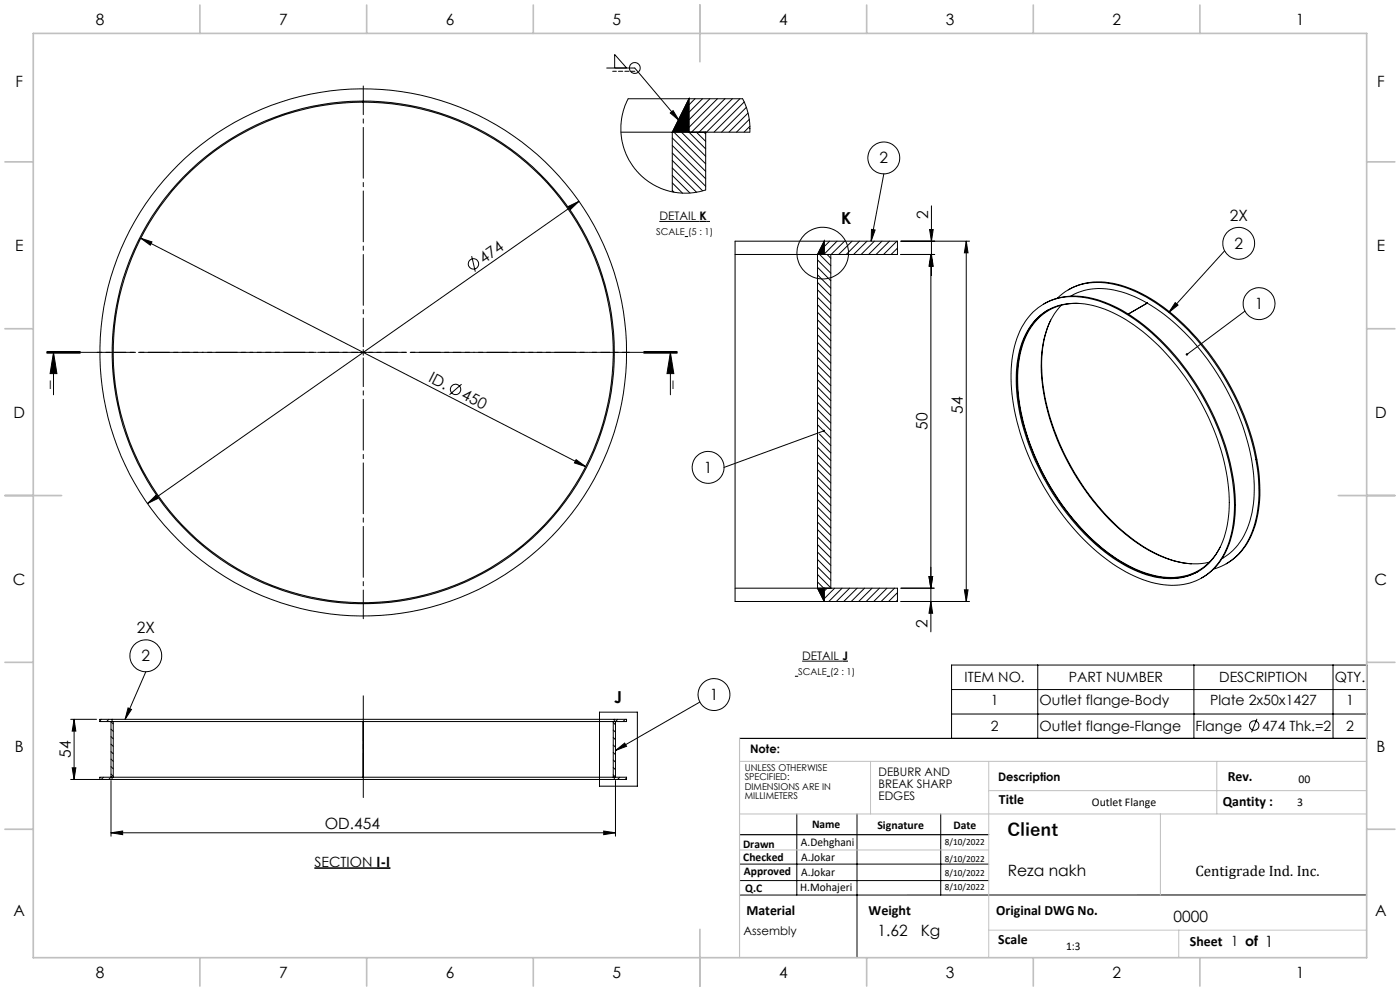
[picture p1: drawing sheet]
<svg xmlns="http://www.w3.org/2000/svg" width="420mm" height="297mm" viewBox="0 0 420 297" stroke-linecap="round" stroke-linejoin="round" font-family="sans-serif">
<g fill="none" stroke="#000" stroke-width=".3">
<path d="M108.9 30.3v.3M182 20.4h8.4l13.4 15.8M184.4 20.4v-4.1l3.6 4.1M186.3 39.6h15.4M201.1 33.9l.8-.7 1.9 3zM201.7 39.6v17.9M202.2 39.6l9.5 9.5M204.4 39.6l7.3 7.2M206.7 29.6v10h-5zM206.7 29.6l-5 10M206.7 29.6h16.1l1 2.2 .7 2.4 .4 2.8v2.6h-23.2M206.7 29.6h-18.2l-1.5 3.7-.7 4.2v2.5l.4 2.5 .5 2.1 1.1 2.6 2 3.1 2.2 2.5 2.5 1.9 3.1 1.7 3.2 1 3.3 .5 3.5-.2 3.6-.8v-17.3"/>
<path d="M206.7 29.6v10l5 5M208.5 29.6l-1.8 1.8M208.9 39.6l2.8 2.8M210.7 29.6l-4 4.1M211.2 39.6l.5 .5M213 29.6l-6.3 6.3M215.2 29.6l-8.5 8.6M217.5 29.6l-10 10M219.7 29.6l-10 10M222 29.6l-10.1 10M223.3 30.5l-9.1 9.1M223.9 32.2l-7.4 7.4"/>
<path d="M224.4 33.9l-5.7 5.7M224.8 35.8l-3.9 3.8M225 37.8l-1.8 1.8M201.7 57.1l.5 .5M201.7 54.8l3.1 3.1M201.7 52.6l5.3 5.3M201.7 50.3l7.3 7.3M201.7 48.1l9.1 9.1M201.7 45.9l10 9.9M201.7 43.6l10 10M201.7 41.3l10 10.1M265.1 52.1l-3.8 20.2"/>
<path d="M42.2 71.4l3.4 1.1-.5 1zM42.2 71.4l133.5 68.4M141.5 76.8l1.1 4.6M170.5 61.9l3.2-1.6-2.6 2.5zM173.7 60.3l-129.5 90.6M197.8 66.4h12M205.4 70.9h1M212 66.4h1M220.5 76.3h24.8M245.3 77.9l3.9 4M245.3 76.3v100M245.9 76.3l3.3 3.3"/>
<path d="M247.3 72.3h-26.8v108h26.8M247.3 72.3h21.9v4h-23.9M247.3 72.3v4M247.3 72.3v4h-2zM247.3 72.3l-2 4M248.1 76.3l1.1 1.1M248.9 72.3l-1.6 1.6M249.2 76.3v100M251.1 72.3l-3.8 3.9M253.4 72.3l-4.1 4M255.6 72.3l-4 4M257.8 72.3l-3.9 4"/>
<path d="M260.1 72.3l-4 4M261.4 68.8l1.1 .1-1.2 3.4zM262.3 72.3l-4 4M264.6 72.3l-4 4M266.8 72.3l-4 4M269.1 72.3l-4 4M269.2 74.4l-1.9 1.9M270.3 72.3h20.6M270.3 76.3h10.1M278.9 68.8h1.1l-.6 3.5zM279.3 76.3v113.1M279.3 76.3l.5 3.5h-1.1z"/>
<path d="M279.4 61.7v20.9M279.4 76.3l.6 3.5h-1.1zM289.9 72.3v108M289.9 72.3l.5 3.5h-1.1zM367.4 75.2l-16.8 18.5M245.3 98.1l3.9 4M245.3 95.8l3.9 4M245.3 93.6l3.9 4M245.3 91.3l3.9 4.1M245.3 89.1l3.9 4M245.3 86.9l3.9 4M245.3 84.6l3.9 4"/>
<path d="M245.3 82.4l3.9 4M245.3 80.1l3.9 4M309.8 93.6a18 18 0 0 1 17.8-4 49 49 0 0 1 23.9 16.2 75.6 75.6 0 0 1 18.7 42.7 30.9 30.9 0 0 1-4.6 20.2 17.5 17.5 0 0 1-18.9 6.1 47 47 0 0 1-22.8-14.4 76.3 76.3 0 0 1-20.4-43.8 31.7 31.7 0 0 1 4.2-20.5zM310.7 95.8a16.9 16.9 0 0 1 17.1-4.3 47.2 47.2 0 0 1 23.3 15.9 72.3 72.3 0 0 1 17.6 40.2 29.1 29.1 0 0 1-4.7 19.6 16.7 16.7 0 0 1-17.5 5.7 45.5 45.5 0 0 1-22.3-14.1 72 72 0 0 1-19.3-42.9 27.9 27.9 0 0 1 5.1-19.2zM313.1 91.1a19.8 19.8 0 0 1 17.3-.9 53.3 53.3 0 0 1 22.5 16.8 75.6 75.6 0 0 1 17.6 41.3 30.9 30.9 0 0 1-4.6 20.2 16.6 16.6 0 0 1-5.4 4.7M314.4 92.9a19.7 19.7 0 0 0-8.8 14.4 55.4 55.4 0 0 0 5.3 30.8 69.2 69.2 0 0 0 25.9 30.6 25.8 25.8 0 0 0 18.9 4.1l3.9-1.6M315.2 95.9a38.2 38.2 0 0 0-1.3 24.9 73.9 73.9 0 0 0 26.4 41.1 34 34 0 0 0 17.1 7.1M317.2 89.4a17.8 17.8 0 0 1 17.7-4 48.1 48.1 0 0 1 22.7 14.8 75.9 75.9 0 0 1 20 43.9 30.8 30.8 0 0 1-4.6 20.3 16.5 16.5 0 0 1-8.9 6.2M318.4 91.5a24.1 24.1 0 0 0-6 17 65.4 65.4 0 0 0 11.5 36 60.1 60.1 0 0 0 23.4 21.8 23.3 23.3 0 0 0 15.6 2.1M320.5 86.9a20 20 0 0 1 17.1-1 53.9 53.9 0 0 1 23.7 18.1 74 74 0 0 1 16.6 41.5 28.5 28.5 0 0 1-5.3 19.6l-2.3 2.2-2.4 1.7M321.2 88.8a19.4 19.4 0 0 1 16.7-.9l2.5 1 3.8 1.9M323.9 90.9a16.4 16.4 0 0 0-17.1 12.5 44.8 44.8 0 0 0 1.1 26.2 71.8 71.8 0 0 0 27.3 38 28.1 28.1 0 0 0 19.2 5.2 15.7 15.7 0 0 0 11.6-8.8"/>
<path d="M344.2 90.8a69 69 0 0 1 26.8 32.2 54.2 54.2 0 0 1 4.6 30.7 19.3 19.3 0 0 1-9 13.7M344.2 90.8l-5.7 3.3M344.2 90.8v.1M352.6 90.7l.8 .7-2.8 2.3zM373.5 93.2l-17.4 13M14.1 105.8h10zM14.1 105.6h10M14.1 105.3h10M16.1 105.6l1 6.4h-2.1zM16.1 105.6v12.7M108.1 105.6h1.7M109 104.8v1.7"/>
<path d="M138.5 115.1l-3.6 3.2M193.1 105.6h10M193.1 105.3h10M193.1 105.8h10M201.1 105.6l1 6.4h-2zM201.1 105.6v12.7M245.3 118.3l3.9 4M245.3 116l3.9 4M245.3 113.8l3.9 4M245.3 111.5l3.9 4.1M245.3 109.3l3.9 4M245.3 107.1l3.9 4"/>
<path d="M245.3 104.8l3.9 4M245.3 102.6l3.9 4M245.3 100.3l3.9 4M172.8 137.8l2.9 2-3.4-1.1zM245.3 138.5l3.9 4M245.3 136.2l3.9 4.1M245.3 134l3.9 4M245.3 131.8l3.9 3.9M245.3 127.3l1.4 1.5M245.3 125l3.9 4M245.3 122.8l3.9 4M245.3 120.5l3.9 4"/>
<path d="M245.9 130.1l3.3 3.4M249.2 131.3l-2.1-2.2-29.9 11M44.2 150.9l2.6-2.5 .6 1zM245.3 158.7l3.9 4M245.3 156.5l3.9 3.9M245.3 154.2l3.9 4M245.3 152l3.9 4M245.3 149.7l3.9 4M245.3 147.5l3.9 4M245.3 145.2l3.9 4M245.3 143l3.9 4M245.3 140.8l3.9 3.9"/>
<path d="M220.5 176.3h24.8M245.3 174.4l1.8 1.9M245.3 172.2l3.9 4M245.3 169.9l3.9 4M245.3 167.7l3.9 4M245.3 165.4l3.9 4M245.3 163.2l3.9 4M245.3 160.9l3.9 4.1M245.3 176.3h2v4zM245.3 176.3l2 4M245.3 176.3h23.9v4h-21.9M247.3 176.3v4"/>
<path d="M248.1 176.3l-.8 .9M250.4 176.3l-3.1 3.1M252.6 176.3l-4 4M254.9 176.3l-4 4M257.1 176.3l-4 4M259.4 176.3l-4 4M261.6 176.3l-4 4M263.8 176.3l-3.9 4M266.1 176.3l-4 4M268.4 176.3l-4.1 4M269.2 177.6l-2.6 2.7M269.2 179.9l-.3 .4"/>
<path d="M270.3 176.3h9.9M278.7 172.8h1.1l-.5 3.5zM289.3 176.8h1.1l-.5 3.5zM240.7 198.2h12M270.3 180.3h20.6M279.3 180.3l.5 3.5h-1.1zM285.5 199.3h124.6v22h-124.6zM311.3 199.3v22M358.2 199.3v22M399.9 199.3v22M21.2 215.6h7.8M22.2 215.6l.6 3.5h-1.1z"/>
<path d="M22.2 215.6v18M30.4 215.6l-.4 .4M32.7 215.6l-.7 .6M33.3 216.2v16.7l-.7 .7M33.3 218.5l.7 .7M33.3 216.3l.7 .7M33.6 215.6h150.7M33.6 215.6h-3.6v.6h4M33.6 215.6v.6M34 216.2h74.9M34 216.2v16.7M38.4 212.2l1 .4-1.9 3z"/>
<path d="M43.7 201.3l-6.2 14.3M108.9 216.2v16.7M109 216.2h75M179.8 213.4h11.4v22.2h-11.4zM184 216.2v16.7M184 218.8l.6 .6M184 216.5l.6 .7M184.3 215.6h3.7v.6h-4M184.3 215.6v.6M185.3 215.6l-.7 .6v16.7M187.6 215.6l-.7 .6M210 210.4l-25.4 14.5"/>
<path d="M238.5 202.7h1M248.1 202.7h.9M285.5 206.7h124.6M285.5 214h124.6M377.1 215.4l-1.6 4.1M21.7 230.1h1.1l-.6 3.5zM31 232.9l-.6 .7M33.3 233.9v16.7M33.3 232l.7 .7M33.3 229.8l.7 .6M33.3 227.5l.7 .7M33.3 225.2l.7 .7"/>
<path d="M33.3 223l.7 .7M33.3 220.8l.7 .6M33.6 233.6h150.7M33.6 233.6h-12.4M33.6 232.9v.7M34 232.9h74.9M34 232.9h-4v.7M109 232.9h75M184 232.9h4v.7h-3.7M184 232.2l.6 .7M184 230l.6 .7M184 227.7l.6 .7"/>
<path d="M184 225.5l.6 .7M184 223.3l.6 .6M184 221l.6 .7M184.3 232.9v.7M184.6 233.9v16.7M184.6 224.9l2.8-2.2 .6 1zM185.9 232.9l-.6 .7M188 233.1l-.5 .5M33.3 249.6l3.5-.5v1.1zM33.3 249.6h151.3M181.1 249.1l3.5 .5-3.5 .6zM221.9 259h74.7"/>
<path d="M239 243.9v24.3M257.1 243.9v43.1M282.2 243.9v24.3M94.4 260.1h22.7M94.4 260.2h18.5M221.9 263.9h74.7M410 268.2h-188.1"/>
<circle cx="190.4" cy="20.4" r="1.63"/>
<circle cx="265.1" cy="47.3" r="4.8"/>
<circle cx="142" cy="79.1" r="1.55"/>
<circle cx="246.8" cy="75.8" r="7.7"/>
<circle cx="371.6" cy="72.9" r="4.8"/>
<circle cx="377.7" cy="91" r="4.8"/>
<circle cx="109" cy="105.6" r="79"/>
<circle cx="109" cy="105.6" r="75.3"/>
<circle cx="109" cy="105.6" r="75"/>
<circle cx="136.7" cy="116.7" r="1.56"/>
<circle cx="212.4" cy="140.1" r="4.8"/>
<circle cx="43.7" cy="196.5" r="4.8"/>
<circle cx="214.2" cy="208.2" r="4.8"/>
<circle cx="376.3" cy="217.4" r="1.42"/>
</g>
<path d="M112.9 260.2h4.2" fill="none" stroke="#000" stroke-width=".4"/>
<path d="M209.8 66.4h2.2M252.7 198.2h1.7" fill="none" stroke="#000" stroke-width=".33"/>
<path d="M107.3 105.6h-78.1M109 103.9v-78.1M109 107.3v78.1M110.7 105.6h78.1" fill="none" stroke="#000" stroke-width=".3" stroke-dasharray="15.2 1.3 1.3 1.3" stroke-dashoffset="6.6"/>
<path d="M109 239v-30.5" fill="none" stroke="#000" stroke-width=".3" stroke-dasharray="15.2 1.3 1.3 1.3" stroke-dashoffset="1.9"/>
<path d="M203.1 105.6h-189" fill="none" stroke="#000" stroke-width=".3" stroke-dasharray="6.3 1.3 1.3 1.3" stroke-dashoffset=".1"/>
<path d="M221.9 221.3h188.1M221.9 250.2h74.7" fill="none" stroke="#000" stroke-width=".35"/>
<path d="M221.9 228.2h188.1M261.2 228.2v15.7M296.6 228.2v58.8M296.6 237h113.4M365.1 228.2v15.7M221.9 243.9h188.1M221.9 254.7h74.7M348.1 243.9v24.3M296.6 278.8h113.4M353.6 278.8v8.2" fill="none" stroke="#c0c0c0" stroke-width=".3"/>
<path d="M221.9 221.3v65.7" fill="none" stroke="#c0c0c0" stroke-width=".35"/>
<g fill="none" stroke="#c0c0c0" stroke-width=".5">
<path d="M10 10h400v277h-400zM60 1.5v8.5M110 1.5v8.5M160 1.5v8.5M210 1.5v17M260 1.5v8.5M310 1.5v8.5M360 1.5v8.5M1.5 48.5h8.5M410 48.5h8.5M1.5 98.5h8.5M410 98.5h8.5"/>
<path d="M1.5 148.5h17M401.5 148.5h17M1.5 198.5h8.5M410 198.5h8.5M1.5 248.5h8.5M410 248.5h8.5M210 278.5v17M60 287v8.5M110 287v8.5M160 287v8.5M260 287v8.5M310 287v8.5"/>
<path d="M360 287v8.5"/>
</g>
<path d="M190.5 21.4h-6.7" fill="none" stroke="#000" stroke-width=".3" stroke-dasharray="1.3 .6" stroke-dashoffset=".2"/>
<g fill="#000">
<path d="M206.7 29.6v10h-5zM201.1 33.9l.8-.7 1.9 3z"/>
<path d="M42.2 71.4l2.9 2.1 .5-1zM172.8 137.8l-.5 .9 3.4 1.1z"/>
<path d="M289.9 72.3l.5 3.5h-1.1zM289.3 176.8h1.1l-.5 3.5zM279.3 76.3l.5 3.5h-1.1zM278.7 172.8h1.1l-.5 3.5zM278.9 68.8h1.1l-.6 3.5zM279.4 76.3l.6 3.5h-1.1z"/>
<path d="M352.6 90.7l.8 .7-2.8 2.3zM355.8 105.9v.5l.3-.2-.3 .2a.38 .38 0 0 0 .5 .1 .38 .38 0 0 0 .1-.5 .38 .38 0 0 0-.6-.1zM38.4 212.2l1 .4-1.9 3zM184.6 224.9l2.8-2.2 .6 1zM261.4 68.8l1.1 .1-1.2 3.4zM246.8 128.9a.36 .36 0 0 0 .3 .6 .36 .36 0 0 0 .4-.5l-.4 .1 .4-.1-.3-.2zM247.3 72.3l-2 4h2zM245.3 176.3l2 4v-4z"/>
<path d="M201.1 105.6l1 6.4h-2zM16.1 105.6l1 6.4h-2.1z"/>
<path d="M44.2 150.9l3.2-1.5-.6-1zM170.5 61.9l.6 .9 2.6-2.5z"/>
<path d="M21.7 230.1h1.1l-.6 3.5zM22.2 215.6l.6 3.5h-1.1zM279.3 180.3l.5 3.5h-1.1zM278.7 172.8h1.1l-.5 3.5z"/>
<path d="M33.3 249.6l3.5-.5v1.1zM181.1 249.1l3.5 .5-3.5 .6z"/>
</g>
<text font-size="5.3" x="302.2" y="250.7">Client</text>
<g font-size="4.9">
<text x="252.4" y="67.3">K</text>
<text x="184.3" y="210.7">J</text>
</g>
<g font-size="4.7">
<text x="28.7" y="7.6">8</text>
<text x="83.7" y="7.6">7</text>
<text x="133.7" y="7.6">6</text>
<text x="183.7" y="7.6">5</text>
<text x="233.7" y="7.6">4</text>
<text x="283.7" y="7.6">3</text>
<text x="333.7" y="7.6">2</text>
<text x="388.7" y="7.6">1</text>
<text x="4.6" y="26.1">F</text>
<text x="413.1" y="26.1">F</text>
<text x="263.9" y="48.9">2</text>
<text x="278.4" y="65.6" transform="rotate(-90 278.4 65.6)">2</text>
<text x="368.9" y="66.1">2X</text>
<text x="4.5" y="75.3">E</text>
<text x="370.3" y="74.5">2</text>
<text x="413" y="75.3">E</text>
<text x="145.1" y="79" transform="rotate(-35 145.1 79)">474</text>
<text x="376.4" y="92.6">1</text>
<text x="128.3" y="114.3" transform="rotate(27 128.3 114.3)">ID.</text>
<text x="138.2" y="119.4" transform="rotate(27 138.2 119.4)">450</text>
<text x="4" y="125.3">D</text>
<text x="288.9" y="123.9" transform="rotate(-90 288.9 123.9)">54</text>
<text x="412.5" y="125.3">D</text>
<text x="278.3" y="128.8" transform="rotate(-90 278.3 128.8)">50</text>
<text x="211.2" y="141.7">1</text>
<text x="3.9" y="175.3">C</text>
<text x="412.4" y="175.3">C</text>
<text x="41" y="189.7">2X</text>
<text x="278.3" y="188.1" transform="rotate(-90 278.3 188.1)">2</text>
<text x="42.5" y="198.1">2</text>
<text x="212.9" y="209.8">1</text>
<text x="4.4" y="225.3">B</text>
<text x="21.2" y="227.2" transform="rotate(-90 21.2 227.2)">54</text>
<text x="412.9" y="225.3">B</text>
<text x="97.4" y="248.6">OD.454</text>
<text x="302.3" y="262.6">Reza nakh</text>
<text x="4" y="274.6">A</text>
<text x="412.5" y="274.6">A</text>
<text x="263.3" y="280.5">1.62</text>
<text x="276.2" y="280.5">Kg</text>
<text x="352.1" y="276.4">0000</text>
<text x="28.7" y="293.1">8</text>
<text x="83.7" y="293.1">7</text>
<text x="133.7" y="293.1">6</text>
<text x="183.7" y="293.1">5</text>
<text x="233.7" y="293.1">4</text>
<text x="283.7" y="293.1">3</text>
<text x="333.7" y="293.1">2</text>
<text x="388.7" y="293.1">1</text>
</g>
<text font-size="4.5" x="358.6" y="262.6">Centigrade Ind. Inc.</text>
<g font-size="4.2">
<text x="289.4" y="204.5">ITEM NO.</text>
<text x="320.6" y="204.5">PART NUMBER</text>
<text x="365.8" y="204.5">DESCRIPTION</text>
<text x="400.4" y="204.5">QTY.</text>
<text x="297.2" y="211.4">1</text>
<text x="311.9" y="211.4">Outlet flange-Body</text>
<text x="363" y="211.4">Plate 2x50x1427</text>
<text x="403.8" y="211.4">1</text>
<text x="297.2" y="219">2</text>
<text x="311.9" y="219">Outlet flange-Flange</text>
<text x="358.7" y="219">Flange</text>
<text x="378.6" y="219">474 Thk.=2</text>
<text x="403.8" y="219">2</text>
<text x="368.3" y="234.1">Rev.</text>
<text x="299.7" y="240.9">Title</text>
<text x="366.8" y="241.6">Qantity :</text>
<text x="94.4" y="259.7">SECTION I-I</text>
<text x="223.9" y="274.2">Material</text>
<text x="260.6" y="274.2">Weight</text>
<text x="298.9" y="274.2">Original DWG No.</text>
<text x="299.5" y="282.8">Scale</text>
<text x="357" y="283.6">Sheet 1 of 1</text>
</g>
<g font-size="3.5">
<text x="197.8" y="66">DETAIL K</text>
<text x="14.8" y="116.7">I</text>
<text x="201.5" y="116.7">I</text>
<text x="240.7" y="197.8">DETAIL J</text>
<text x="225" y="225.7">Note:</text>
<text x="263.6" y="232.6">DEBURR AND</text>
<text x="263.6" y="236.1">BREAK SHARP</text>
<text x="263.6" y="239.7">EDGES</text>
<text x="299.4" y="234.1">Description</text>
<text x="389.6" y="234.7">00</text>
<text x="327.6" y="241.6">Outlet Flange</text>
<text x="389.2" y="241.6">3</text>
<text x="243.6" y="248.1">Name</text>
<text x="263.2" y="248.5">Signature</text>
<text x="286" y="248.5">Date</text>
<text x="222.9" y="254">Drawn</text>
<text x="240.3" y="253.6">A.Dehghani</text>
<text x="240.4" y="257.9">A.Jokar</text>
<text x="223" y="258.1">Checked</text>
<text x="223.2" y="262.1">Approved</text>
<text x="240.4" y="262.4">A.Jokar</text>
<text x="223.6" y="267.4">Q.C</text>
<text x="240.1" y="267.1">H.Mohajeri</text>
<text x="223.1" y="280.2">Assembly</text>
<text x="319.8" y="284.6">1:3</text>
</g>
<g font-size="2.8">
<text x="196.8" y="70.5">SCALE (5 : 1)</text>
<text x="239.5" y="202.3">SCALE (2 : 1)</text>
<text x="223.4" y="231">UNLESS OTHERWISE</text>
<text x="223.4" y="233.8">SPECIFIED:</text>
<text x="223.4" y="236.7">DIMENSIONS ARE IN</text>
<text x="223.4" y="239.5">MILLIMETERS</text>
<text x="283.5" y="253.2">8/10/2022</text>
<text x="283.5" y="258.4">8/10/2022</text>
<text x="283.5" y="262.7">8/10/2022</text>
<text x="283.5" y="266.6">8/10/2022</text>
</g>
</svg>
